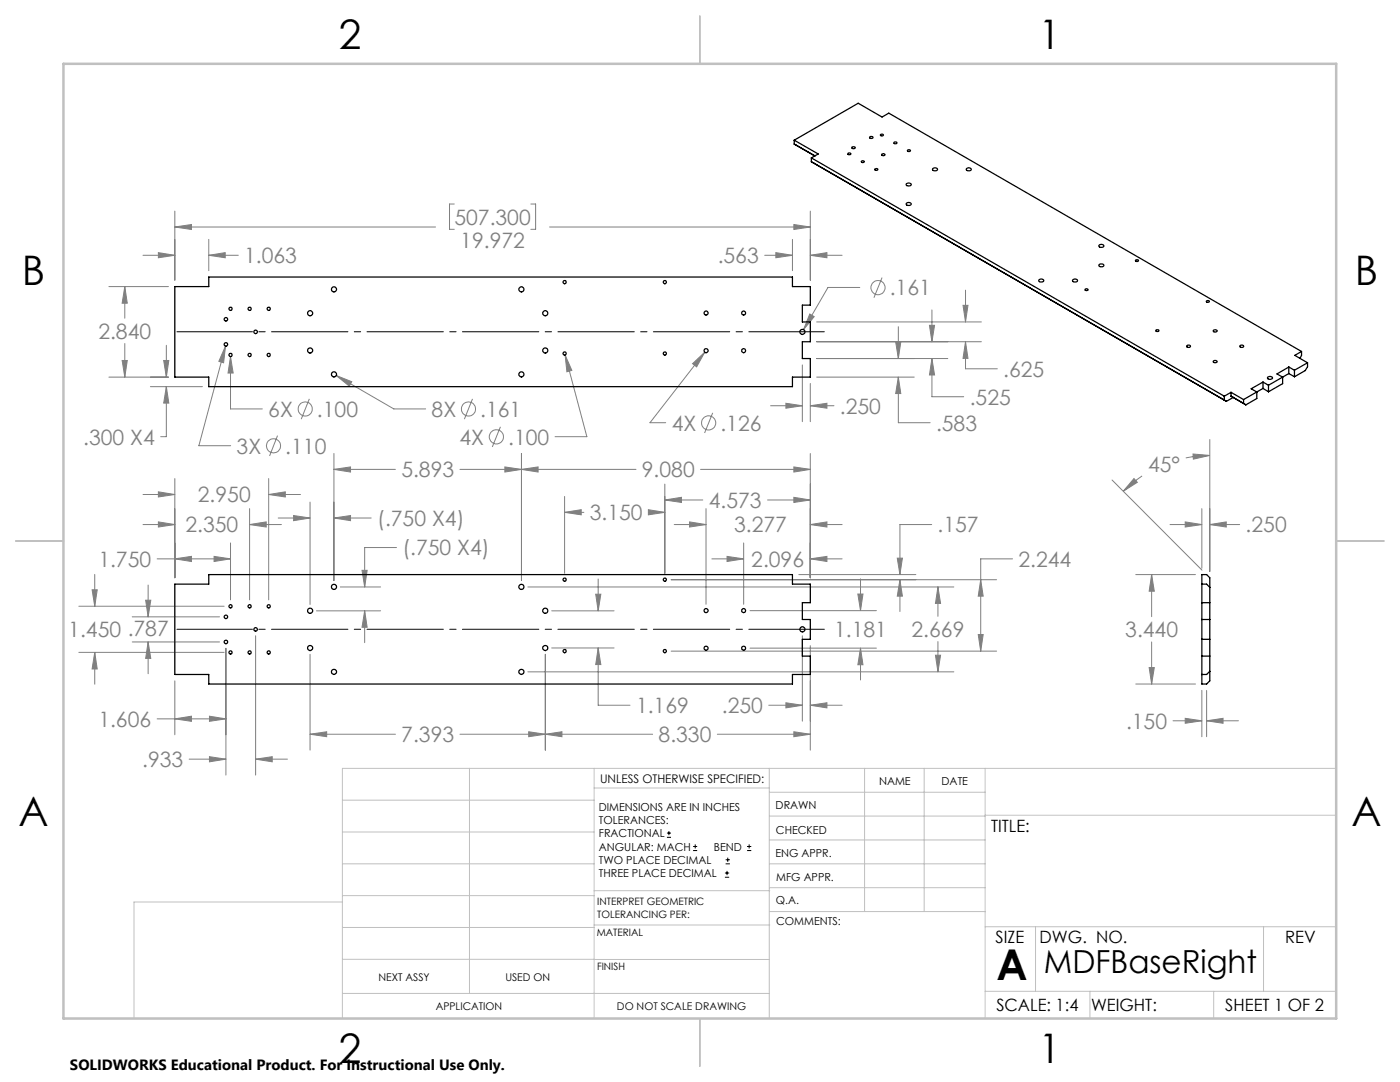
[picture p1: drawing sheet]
<svg xmlns="http://www.w3.org/2000/svg" width="279mm" height="216mm" viewBox="0 0 279 216" stroke-linecap="round" stroke-linejoin="round" font-family="sans-serif">
<g fill="none" stroke="#c0c0c0" stroke-width=".2">
<path d="M68.3 159.7h50.3M93.7 153.3v44.9M118.6 153.3v49.9M118.6 157.2h34.9M153.5 153.3v49.9M153.5 158.1h43.1M172.5 153.3v28.6M184.4 153.3v28.6M196.6 153.3v49.9M266.7 153.3h-198.4v49.9M68.3 178.7h50.3M68.3 172.4h50.3"/>
<path d="M68.3 166h50.3M68.3 180h-41.6v23.2M118.6 177.7h35M153.5 167.6h43.1M153.5 162.8h43.1M153.5 172.4h43.1M153.5 177.1h43.1M196.6 162.7h70.1M68.3 198.2h85.2M68.3 191.4l85.2 .1M68.3 185.1h50.3M118.6 184.6h35"/>
<path d="M153.6 181.9h43M196.6 197.8h70.1M196.6 184.9h70.1M206.7 184.9v12.9M217.5 197.8v5.4M242.2 197.8v5.4M252.2 184.9v12.9"/>
</g>
<path d="M139.7 3.2v9.5M3.1 107.9h9.6M266.7 107.9h9.5M139.7 203.2v9.6" fill="none" stroke="#c0c0c0" stroke-width=".25"/>
<path d="M12.7 12.7h254v190.5h-254z" fill="none" stroke="#c0c0c0" stroke-width=".5"/>
<g fill="none" stroke="#808080" stroke-width=".2">
<path d="M21.7 57.2h11.9M24.9 57.2l.5 3.3h-1zM24.9 57.2v6.3M28.5 50.9h6.4M31.6 50.4l3.3 .5-3.3 .5zM34.9 45.3l3.3-.5v1zM34.9 42.1v13.8M34.9 45.3h52M41.7 50.9l3.2-.5v1zM41.7 47.8v6.2M41.7 50.9h5.9M90.7 40.7h-1v5.1h1"/>
<path d="M105.9 40.7h1v5.1h-1M109.7 45.3h52M152.6 50.9h5.6M154.8 50.4l3.4 .5-3.4 .5zM158.2 47.8v6.2M158.4 44.8l3.3 .5-3.3 .5zM161.7 50.9l3.3-.5v1zM161.7 42.1v13.8M161.7 50.9h6.4M171.6 57.4h-6.4l-4.8 8.4M176 55.4l-1.6 4M192.7 57.9v6.3"/>
<path d="M21.7 75.2h11.9M24.4 71.9h1l-.5 3.3zM24.9 68.5v6.7M30 77.2h10.4M32.7 71.9h1l-.5 3.3zM33.2 77.2l.5 3.2h-1zM33.2 77.2v9.9h-1.1M33.2 68.9v6.3M45 69l-.4 3.4-.9-.3zM45 69l-5.3 19.9h6.3M46 71.2l.5 3.2h-1zM46 71.2v10.4h6.4"/>
<path d="M61.7 79.6l-1.6 4M67.1 74.9l3.1 1.3-.5 .8zM67.1 74.9l11.5 6.7h6.3M94.3 79.6l-1.6 4M112.8 70.8l1.3 3.1-1 .3zM112.8 70.8l4.3 16.3h-6.3M138.2 72.6l2.5-2.3-1.7 2.9zM140.7 70.3l-11 14h3.2M160.1 72.8v11.3M161.6 62.7l.9 .5-2.1 2.6zM161.7 76.5v7.6M163 75.2h19.5"/>
<path d="M163 71.5h26.2M163 68.2h32.9M163 64.2h32.9M178.8 68.2h1l-.5 3.3zM179.3 75.2l.5 3.3h-1zM179.3 75.2v9.1h6.3M179.3 65.2v6.3M185.5 64.9h1l-.5 3.3zM186 71.5l.5 3.3h-1zM186 71.5v7.7h6.3M186 61.8v6.4M192.2 60.9h1l-.5 3.3z"/>
<path d="M192.7 68.2l.5 3.3h-1zM192.7 68.2v5.4h6.3M28.5 98.7h6.4M31.6 98.1l3.3 .6-3.3 .5zM34.9 95.5v19.8M53.6 98.7l3.3-.6v1.1zM53.6 95.5v24.2M53.6 98.7h6.4M55.4 86.9l-1.6 4.1M66.6 93.7l3.4-.5v1zM66.6 90.5v25.4M66.6 93.7h12.3"/>
<path d="M91.8 93.7h35.1M99.9 85.2l-1.7 4M100.8 93.2l3.3 .5-3.3 .5zM104.1 93.7l3.3-.5v1zM104.1 90.5v25.4M112.7 99.1v15.3M132.7 99.8l3.3-.6v1.1zM132.7 96.6v17.8M132.7 99.8h7.6M139.8 93.7h21.9M142.2 82.4l-1.6 4M153.2 99.8h8.5"/>
<path d="M153.8 81h6.3M156.8 80.5l3.3 .5-3.3 .5zM158.4 93.2l3.3 .5-3.3 .5zM158.4 99.2l3.3 .6-3.3 .5zM161.7 81l3.3-.5v1zM161.7 90.5v24.8M161.7 81h4.7M221.9 95.8l18 18M226.3 95.5l.7 .7-2.8 1.8zM227.9 95l-1.5 1-2.2 2M238.1 90.6l3.3 .3-3.2 .7zM241.4 90.9h-1.8l-3 .5"/>
<path d="M241.4 87.7v26.3M18.4 117.7h1l-.5 3.3zM18.9 114.6v6.4M28.5 104.7h6.4M29.1 119.8h1l-.5 3.3zM29.6 116.7v6.4M31.4 111.5h14.6M31.6 104.1l3.3 .6-3.3 .5zM34.9 111.5l3.3-.5v1zM42.7 111l3.3 .5-3.3 .5zM46 108.3v11.4M49.8 104.7l3.3-.6v1.1z"/>
<path d="M49.8 101.5v18.2M49.8 104.7h6.4M55.5 103.4h6.4M58.6 102.9l3.3 .5-3.3 .5zM61.9 100.2v20.4M66.6 103.4l3.4-.5v1zM66.6 103.4h7.5M67.9 117.1h8.1M72.2 113.8h1.1l-.5 3.3zM79.1 109.3h-6.3v7.8M105.3 117.1h85.1M112.7 102.2l3.3-.5v1z"/>
<path d="M112.7 102.2h3.8M118.9 118.6h1l-.5 3.3zM119.4 115.5v6.4M129.4 101.7l3.3 .5-3.3 .5zM129.4 102.2h3.3M133.9 115.7h65M134.5 104.7h6.4M137.6 104.1l3.3 .6-3.3 .5zM140.9 101.5v19.1M142.1 111.5h6.3M145.1 111l3.3 .5-3.3 .5zM148.4 108.3v12.3"/>
<path d="M159.4 114.7h23.4M161.7 111.5l3.3-.5v1zM161.7 104.7l3.3-.6v1.1zM161.7 111.5h6.4M161.7 104.7h6.4M171.2 118.5h1l-.5 3.3zM171.7 115.5v6.3M179.1 111.4h1l-.5 3.3zM179.6 115.7l.5 3.3h-1zM179.6 115.7v6.3M185.9 104.7h-6.3v10M187.2 117.1l.5 3.3h-1z"/>
<path d="M187.2 117.1v5.9M195.7 115.7l.5 3.3h-1zM202.1 111.5h-6.4v18.4M226.7 114.7h11.9M229.8 114.7l.6 3.3h-1.1zM229.8 114.7v8.3M233.5 104.7h6.4M236.5 104.1l3.4 .6-3.4 .5zM239.9 101.5v11.9M241.4 104.7l3.3-.6v1.1zM241.4 104.7h6M15.7 121h29"/>
<path d="M15.7 130.2h29M18.9 130.2l.5 3.3h-1zM18.9 130.2v6.3M26.4 128.1h17.4M26.4 123.1h17.4M29.6 128.1l.5 3.3h-1zM29.6 128.1v6.3M34.9 135.9v10.7M45.1 129.4v25.3M51 126.9v27.8M61.9 130.6v19.1M63.1 121.9h12.9"/>
<path d="M72.8 121.9l.5 3.3h-1.1zM72.8 121.9v6.3M105.3 134.1h85.1M108.8 130.6v19.1M110.1 129.3h12.5M110.1 121.9h12.5M119.4 129.3l.5 3.3h-1zM119.4 129.3v11.4h6.3M133.9 129.9h65M149.7 121.8h25.2M149.7 129.3h25.2M160.1 126.9v17"/>
<path d="M161.7 128.8v20.9M171.7 129.3l.5 3.3h-1zM171.7 129.3v6.4M186.7 130.7h1l-.5 3.4zM187.2 128v6.1M195.2 126.6h1l-.5 3.3zM226.7 136.5h11.9M229.3 133.2h1.1l-.6 3.3zM229.8 128.1v8.4M239.9 137.8v9.2M240.8 137.8v9.2M31.4 143.4h13.7"/>
<path d="M34.9 143.4l3.3-.5v1zM37.7 151.5h7.4M41.8 151l3.3 .5-3.3 .5zM41.8 142.9l3.3 .5-3.3 .5zM51 151.5l3.3-.5v1zM51 151.5h6.4M61.9 146.5l3.3-.5v1zM61.9 146.5h17M91.8 146.5h38.4M105.5 146l3.3 .5-3.3 .5zM108.8 146.5l3.3-.5v1zM143.2 146.5h18.5"/>
<path d="M153.4 140.7h6.7M156.8 140.2l3.3 .5-3.3 .6zM158.4 146l3.3 .5-3.3 .5zM161.7 140.7l3.3-.5v1.1zM161.7 140.7h6.4M234.1 143.8h5.8M236.5 143.3l3.4 .5-3.4 .5zM240.8 143.8l3.3-.5v1zM240.8 143.8h6.4"/>
<circle cx="175.2" cy="57.4" r="1.42"/>
<circle cx="54.6" cy="89" r="1.41"/>
<circle cx="60.9" cy="81.6" r="1.41"/>
<circle cx="93.5" cy="81.6" r="1.4"/>
<circle cx="99.1" cy="87.2" r="1.42"/>
<circle cx="141.4" cy="84.4" r="1.41"/>
</g>
<path d="M35.3 66.2h129.2M35.3 125.6h129.2" fill="none" stroke="#000" stroke-width=".2" stroke-dasharray="15.2 1.3 1.3 1.3" stroke-dashoffset=".2"/>
<path d="M66.6 93.7l3.4-.5v1zM100.8 93.2l3.3 .5-3.3 .5zM58.6 102.9l3.3 .5-3.3 .5zM66.6 103.4l3.4-.5v1zM41.8 151l3.3 .5-3.3 .5zM51 151.5l3.3-.5v1zM119.4 129.3l.5 3.3h-1zM118.9 118.6h1l-.5 3.3zM29.6 128.1l.5 3.3h-1zM29.1 119.8h1l-.5 3.3zM187.2 117.1l.5 3.3h-1zM186.7 130.7h1l-.5 3.4zM158.4 146l3.3 .5-3.3 .5zM108.8 146.5l3.3-.5v1zM158.4 93.2l3.3 .5-3.3 .5zM104.1 93.7l3.3-.5v1zM34.9 143.4l3.3-.5v1zM41.8 142.9l3.3 .5-3.3 .5zM105.5 146l3.3 .5-3.3 .5zM61.9 146.5l3.3-.5v1zM72.8 121.9l.5 3.3h-1.1zM72.2 113.8h1.1l-.5 3.3zM18.4 117.7h1l-.5 3.3zM18.9 130.2l.5 3.3h-1zM34.9 111.5l3.3-.5v1zM42.7 111l3.3 .5-3.3 .5zM31.6 104.1l3.3 .6-3.3 .5zM49.8 104.7l3.3-.6v1.1zM161.7 140.7l3.3-.5v1.1zM156.8 140.2l3.3 .5-3.3 .6zM112.7 102.2l3.3-.5v1zM129.4 101.7l3.3 .5-3.3 .5zM132.7 99.8l3.3-.6v1.1zM158.4 99.2l3.3 .6-3.3 .5zM195.7 115.7l.5 3.3h-1zM195.2 126.6h1l-.5 3.3zM179.1 111.4h1l-.5 3.3zM179.6 115.7l.5 3.3h-1zM161.7 111.5l3.3-.5v1zM145.1 111l3.3 .5-3.3 .5zM161.7 104.7l3.3-.6v1.1zM137.6 104.1l3.3 .6-3.3 .5zM171.2 118.5h1l-.5 3.3zM171.7 129.3l.5 3.3h-1zM31.6 98.1l3.3 .6-3.3 .5zM53.6 98.7l3.3-.6v1.1zM229.8 114.7l.6 3.3h-1.1zM229.3 133.2h1.1l-.6 3.3zM238.1 90.6l3.3 .3-3.2 .7zM226.3 95.5l.7 .7-2.8 1.8zM240.8 143.8l3.3-.5v1zM236.5 143.3l3.4 .5-3.4 .5zM236.5 104.1l3.4 .6-3.4 .5zM241.4 104.7l3.3-.6v1.1zM24.9 57.2l.5 3.3h-1zM24.4 71.9h1l-.5 3.3zM34.9 45.3l3.3-.5v1zM158.4 44.8l3.3 .5-3.3 .5zM31.6 50.4l3.3 .5-3.3 .5zM41.7 50.9l3.2-.5v1zM154.8 50.4l3.4 .5-3.4 .5zM161.7 50.9l3.3-.5v1zM33.2 77.2l.5 3.2h-1zM32.7 71.9h1l-.5 3.3zM178.8 68.2h1l-.5 3.3zM179.3 75.2l.5 3.3h-1zM161.7 81l3.3-.5v1zM156.8 80.5l3.3 .5-3.3 .5zM185.5 64.9h1l-.5 3.3zM186 71.5l.5 3.3h-1zM192.2 60.9h1l-.5 3.3zM192.7 68.2l.5 3.3h-1zM45 69l-1.3 3.1 .9 .3zM46 71.2l-.5 3.2h1zM67.1 74.9l2.6 2.1 .5-.8zM112.8 70.8l.3 3.4 1-.3zM138.2 72.6l.8 .6 1.7-2.9zM161.6 62.7l-1.2 3.1 2.1-2.6z" fill="#808080"/>
<g fill="none" stroke="#000" stroke-width=".25">
<path d="M158.5 28l4.8 2.7-1.4 .8M158.5 28l12.8-7.4 4.7 2.8 1.4-.8 82.4 47.5M158.5 28.8l4.1 2.3zM158.5 28v.8M161.9 31.5l82.4 47.6M161.9 32.3l82.9 47.8M161.9 31.5v.8M161.9 32.3l.5 .2M169.2 30.6a.29 .29 0 0 1 .4-.1 .29 .29 0 0 1 .1 .3h-.4zM170 29.4a.38 .38 0 0 1 .4-.1 .38 .38 0 0 1 .3 .3 .38 .38 0 0 1-.4 .1 .38 .38 0 0 1-.3-.3zM171.9 32.2a.33 .33 0 0 1 .6 .1 .3 .3 0 0 1-.4 .2 .3 .3 0 0 1-.2-.3zM173.6 27.3h.6a.32 .32 0 0 1-.3 .3 .32 .32 0 0 1-.3-.3z"/>
<path d="M174.6 33.7a.29 .29 0 0 1 .3-.1 .29 .29 0 0 1 .2 .3h-.4zM175.7 26.9a.26 .26 0 0 1 .4-.2 .26 .26 0 0 1 .1 .4h-.3zM176 30.8a.35 .35 0 0 1 .3-.1 .35 .35 0 0 1 .3 .2 .36 .36 0 0 1-.4 .2 .36 .36 0 0 1-.2-.3zM178.4 28.4a.29 .29 0 0 1 .4-.1 .29 .29 0 0 1 .1 .3h-.4zM180.9 36.7a.54 .54 0 0 1 .5-.2 .54 .54 0 0 1 .4 .4 .54 .54 0 0 1-.5 .2 .54 .54 0 0 1-.4-.4zM181.1 30a.27 .27 0 0 1 .4-.1 .27 .27 0 0 1 .1 .3h-.3zM186.2 33.6l.4-.1 .5 .2a.49 .49 0 0 1-.5 .4 .49 .49 0 0 1-.5-.4zM193 33.6l.3-.1 .5 .2a.49 .49 0 0 1-.5 .4 .49 .49 0 0 1-.4-.4zM34.9 57.2h6.8v-1.9h116.5v1.9h3.5v3.7h-1.6v3.3h1.6v4h-1.6v3.3h1.6v3.7h-3.5v2h-116.5v-2h-6.8zM181 40.5l.4-.1 .4 .2a.49 .49 0 0 1-.5 .4 .49 .49 0 0 1-.4-.4zM207.3 55.9a.52 .52 0 0 1 .6-.2 .52 .52 0 0 1 .4 .4 .52 .52 0 0 1-.6 .2 .52 .52 0 0 1-.4-.4zM214.2 55.8l.4-.1 .4 .2a.49 .49 0 0 1-.5 .4 .49 .49 0 0 1-.4-.4z"/>
<path d="M216.6 57.7l.3-.1 .2 .1a.31 .31 0 0 1-.3 .3 .31 .31 0 0 1-.3-.3zM219.3 52.8a.52 .52 0 0 1 .6-.2 .52 .52 0 0 1 .4 .5 .52 .52 0 0 1-.6 .2 .52 .52 0 0 1-.4-.5zM219.4 48.9l.4-.1 .5 .2a.49 .49 0 0 1-.5 .4 .49 .49 0 0 1-.5-.4zM226.6 51.9a.28 .28 0 0 1 .4-.1 .28 .28 0 0 1 .2 .3l-.4 .1zM230.7 65.9a.29 .29 0 0 1 .3-.1 .29 .29 0 0 1 .2 .3h-.4zM236.8 69a.36 .36 0 0 1 .5-.2 .36 .36 0 0 1 .2 .5h-.4l-.3-.1zM240.8 60a.25 .25 0 0 1 .4-.1 .25 .25 0 0 1 .1 .4 .25 .25 0 0 1-.4 .1 .25 .25 0 0 1-.1-.4zM242.1 65.9a.42 .42 0 0 1 .5-.1 .42 .42 0 0 1 .3 .3 .4 .4 0 0 1-.4 .2 .4 .4 0 0 1-.4-.4zM242.1 72.1a.4 .4 0 0 1 .5-.2 .4 .4 0 0 1 .3 .3 .42 .42 0 0 1-.4 .2 .42 .42 0 0 1-.4-.3zM244.3 79.1v.7l.5 .3M245.7 78.3l2.5 1.4M245.7 78.3l-1.4 .8"/>
<path d="M245.7 79.1l2.5 1.4M245.7 78.3v.8M245.7 79.1l.4 .2M246.1 79.3l2.5 1.5M246.1 79.3l-1.3 .8M247.4 69a.36 .36 0 0 1 .5-.2 .36 .36 0 0 1 .2 .5h-.5zM248.2 79.7v.8M250.8 78.2l-2.6 1.5M250.8 78.2v1.3l-2.2 1.3M252.1 76.2l1.1 .7M252.1 76.2l-2.4 1.4 1.1 .6M252.1 76.2v1.3"/>
<path d="M252.1 77.5l-1.3 .7M252.1 77.5l1.1 .7M253 75.3a.54 .54 0 0 1 .5-.2 .54 .54 0 0 1 .4 .4 .54 .54 0 0 1-.5 .2 .54 .54 0 0 1-.4-.4zM253.2 76.9v1.3M256 75.2l-2.8 1.7M256 75.2v1.4l-2.8 1.6M257.2 74.5l-1.2 .7M257.2 73.2l1.1 .7M257.2 73.2l-2.4 1.4 1.2 .6M257.2 73.2v1.3M257.2 74.5l1.1 .7M258.3 73.9v1.3"/>
<path d="M259.8 70.1l-1.4 .8 2.5 1.5M259.8 70.1v.8l-.4 .6M260.9 72.4l-2.6 1.5M260.9 72.4v.8l-.4 .7-2.2 1.3M248.2 80.5l.4 .3M34.9 116.6h6.8v-1.9h116.5v1.9h3.5v3.7h-1.6v3.3h1.6v4h-1.6v3.3h1.6v3.7h-3.5v1.9h-116.5v-1.9h-6.8zM239.9 116.6h.9l.6 .6M239.9 114.7h.9l.6 .6v20.6l-.6 .6h-.9zM239.9 120.3h1.5M239.9 123.6h1.5M239.9 127.6h1.5M239.9 130.9h1.5"/>
<path d="M241.4 133.9l-.6 .7h-.9"/>
<circle cx="66.7" cy="57.7" r=".51"/>
<circle cx="104.1" cy="57.7" r=".5"/>
<circle cx="112.7" cy="56.3" r=".32"/>
<circle cx="132.7" cy="56.3" r=".32"/>
<circle cx="45.1" cy="63.7" r=".35"/>
<circle cx="45.1" cy="68.7" r=".35"/>
<circle cx="46" cy="70.8" r=".32"/>
<circle cx="46" cy="61.6" r=".32"/>
<circle cx="49.8" cy="70.8" r=".32"/>
<circle cx="49.8" cy="61.6" r=".32"/>
<circle cx="51" cy="66.2" r=".35"/>
<circle cx="53.6" cy="70.8" r=".32"/>
<circle cx="53.6" cy="61.6" r=".32"/>
<circle cx="61.9" cy="69.9" r=".52"/>
<circle cx="61.9" cy="62.5" r=".51"/>
<circle cx="66.7" cy="74.7" r=".52"/>
<circle cx="104.1" cy="74.7" r=".51"/>
<circle cx="108.8" cy="69.9" r=".51"/>
<circle cx="108.8" cy="62.5" r=".5"/>
<circle cx="112.7" cy="70.6" r=".32"/>
<circle cx="132.7" cy="70.6" r=".32"/>
<circle cx="140.9" cy="70" r=".41"/>
<circle cx="140.9" cy="62.5" r=".4"/>
<circle cx="148.4" cy="70" r=".4"/>
<circle cx="148.4" cy="62.5" r=".39"/>
<circle cx="160.1" cy="66.2" r=".52"/>
<circle cx="66.7" cy="117.1" r=".52"/>
<circle cx="104.1" cy="117.1" r=".51"/>
<circle cx="112.7" cy="115.7" r=".32"/>
<circle cx="132.7" cy="115.7" r=".32"/>
<circle cx="45.1" cy="123.1" r=".35"/>
<circle cx="45.1" cy="128.1" r=".35"/>
<circle cx="46" cy="121" r=".31"/>
<circle cx="46" cy="130.2" r=".31"/>
<circle cx="49.8" cy="121" r=".31"/>
<circle cx="49.8" cy="130.2" r=".31"/>
<circle cx="51" cy="125.6" r=".35"/>
<circle cx="53.6" cy="130.2" r=".31"/>
<circle cx="53.6" cy="121" r=".31"/>
<circle cx="61.9" cy="121.9" r=".52"/>
<circle cx="61.9" cy="129.3" r=".52"/>
<circle cx="66.7" cy="134.1" r=".52"/>
<circle cx="104.1" cy="134.1" r=".51"/>
<circle cx="108.8" cy="121.9" r=".51"/>
<circle cx="108.8" cy="129.3" r=".51"/>
<circle cx="112.7" cy="129.9" r=".32"/>
<circle cx="132.7" cy="129.9" r=".32"/>
<circle cx="140.9" cy="129.3" r=".41"/>
<circle cx="140.9" cy="121.8" r=".4"/>
<circle cx="148.4" cy="129.3" r=".4"/>
<circle cx="148.4" cy="121.8" r=".39"/>
<circle cx="160.2" cy="125.6" r=".51"/>
</g>
<g fill="none" stroke="#000" stroke-width=".2">
<path d="M133.1 167.1h.8M133.1 166.2h.8M133.5 165.8v.9M138.3 169.7h.8M138.3 168.9h.8M138.7 168.5v.8M144.7 175h.8M144.7 174.2h.8M144.8 172.4h.9M144.8 171.6h.9M145.1 173.8v.8M145.2 171.1v.9"/>
<path d="M149.1 169.7h.8M149.1 168.9h.8M149.5 168.5v.8"/>
</g>
<text font-size="8.5" x="198.9" y="195.5">A</text>
<g font-size="8.1">
<text x="67.6" y="9.7">2</text>
<text x="207.3" y="9.7">1</text>
<text x="4.4" y="57">B</text>
<text x="270.4" y="57">B</text>
<text x="3.7" y="164.9">A</text>
<text x="269.7" y="164.9">A</text>
<text x="67.6" y="212.2">2</text>
<text x="207.3" y="212.2">1</text>
</g>
<text font-size="6.3" x="208.3" y="194.1">MDFBaseRight</text>
<g font-size="4.2" fill="#808080">
<text x="90.7" y="44.8">507.300</text>
<text x="48.7" y="52.5">1.063</text>
<text x="91.9" y="49.6">19.972</text>
<text x="143.2" y="52.5">.563</text>
<text x="177.6" y="58.9">.161</text>
<text x="19.6" y="67.6">2.840</text>
<text x="200.2" y="75.2">.625</text>
<text x="53.5" y="83.1">6X</text>
<text x="63.3" y="83.1">.100</text>
<text x="86.1" y="83.1">8X</text>
<text x="95.8" y="83.1">.161</text>
<text x="167.6" y="82.6">.250</text>
<text x="193.5" y="80.8">.525</text>
<text x="16.6" y="88.7">.300 X4</text>
<text x="91.7" y="88.7">4X</text>
<text x="101.4" y="88.7">.100</text>
<text x="134.1" y="85.9">4X</text>
<text x="143.8" y="85.9">.126</text>
<text x="186.8" y="86">.583</text>
<text x="47.2" y="90.5">3X</text>
<text x="56.9" y="90.5">.110</text>
<text x="80.1" y="95.3">5.893</text>
<text x="128.1" y="95.3">9.080</text>
<text x="229.1" y="94.2">45°</text>
<text x="39.5" y="100.2">2.950</text>
<text x="141.4" y="101.3">4.573</text>
<text x="37" y="106.2">2.350</text>
<text x="75.3" y="105">(.750 X4)</text>
<text x="117.7" y="103.8">3.150</text>
<text x="146.5" y="106.2">3.277</text>
<text x="187.1" y="106.2">.157</text>
<text x="248.6" y="106.2">.250</text>
<text x="19.6" y="113.1">1.750</text>
<text x="80.3" y="110.8">(.750 X4)</text>
<text x="149.9" y="113.1">2.096</text>
<text x="203.3" y="113.1">2.244</text>
<text x="13.6" y="127.2">1.450 .787</text>
<text x="166.5" y="127.1">1.181</text>
<text x="181.9" y="127.1">2.669</text>
<text x="224.6" y="127.2">3.440</text>
<text x="126.9" y="142.3">1.169</text>
<text x="144.1" y="142.3">.250</text>
<text x="19.6" y="145">1.606</text>
<text x="80.1" y="148.1">7.393</text>
<text x="131.4" y="148.1">8.330</text>
<text x="224.7" y="145.4">.150</text>
<text x="28.4" y="153.1">.933</text>
</g>
<g font-size="3.4">
<text x="197.8" y="166">TITLE:</text>
<text x="198.7" y="188.1">SIZE</text>
<text x="207.5" y="188.1">DWG. NO.</text>
<text x="256.5" y="188.2">REV</text>
<text x="198.8" y="201.7">SCALE: 1:4</text>
<text x="217.7" y="201.8">WEIGHT:</text>
<text x="244.5" y="201.7">SHEET 1 OF 2</text>
</g>
<text font-size="3" x="14" y="213.5">SOLIDWORKS Educational Product. For Instructional Use Only.</text>
<text font-size="2.4" x="119.8" y="156.2">UNLESS OTHERWISE SPECIFIED:</text>
<g font-size="2.2">
<text x="119.5" y="161.8">DIMENSIONS ARE IN INCHES</text>
<text x="154.8" y="161.4">DRAWN</text>
<text x="175.4" y="156.6">NAME</text>
<text x="187.9" y="156.7">DATE</text>
<text x="119.5" y="164.4">TOLERANCES:</text>
<text x="119.5" y="167.1">FRACTIONAL</text>
<text x="154.9" y="166.3">CHECKED</text>
<text x="119.5" y="169.7">ANGULAR: MACH</text>
<text x="119.5" y="172.4">TWO PLACE DECIMAL</text>
<text x="142.5" y="169.7">BEND</text>
<text x="154.8" y="171">ENG APPR.</text>
<text x="119.5" y="175">THREE PLACE DECIMAL</text>
<text x="154.9" y="175.7">MFG APPR.</text>
<text x="154.9" y="180.4">Q.A.</text>
<text x="154.9" y="184.6">COMMENTS:</text>
</g>
<g font-size="2.1">
<text x="75.5" y="195.7">NEXT ASSY</text>
<text x="100.9" y="195.7">USED ON</text>
<text x="86.9" y="201.5">APPLICATION</text>
<text x="123.1" y="201.6">DO NOT SCALE DRAWING</text>
</g>
<g font-size="2">
<text x="119.2" y="180.6">INTERPRET GEOMETRIC</text>
<text x="119.2" y="183.1">TOLERANCING PER:</text>
<text x="119.1" y="186.7">MATERIAL</text>
<text x="119.1" y="193.5">FINISH</text>
</g>
</svg>
